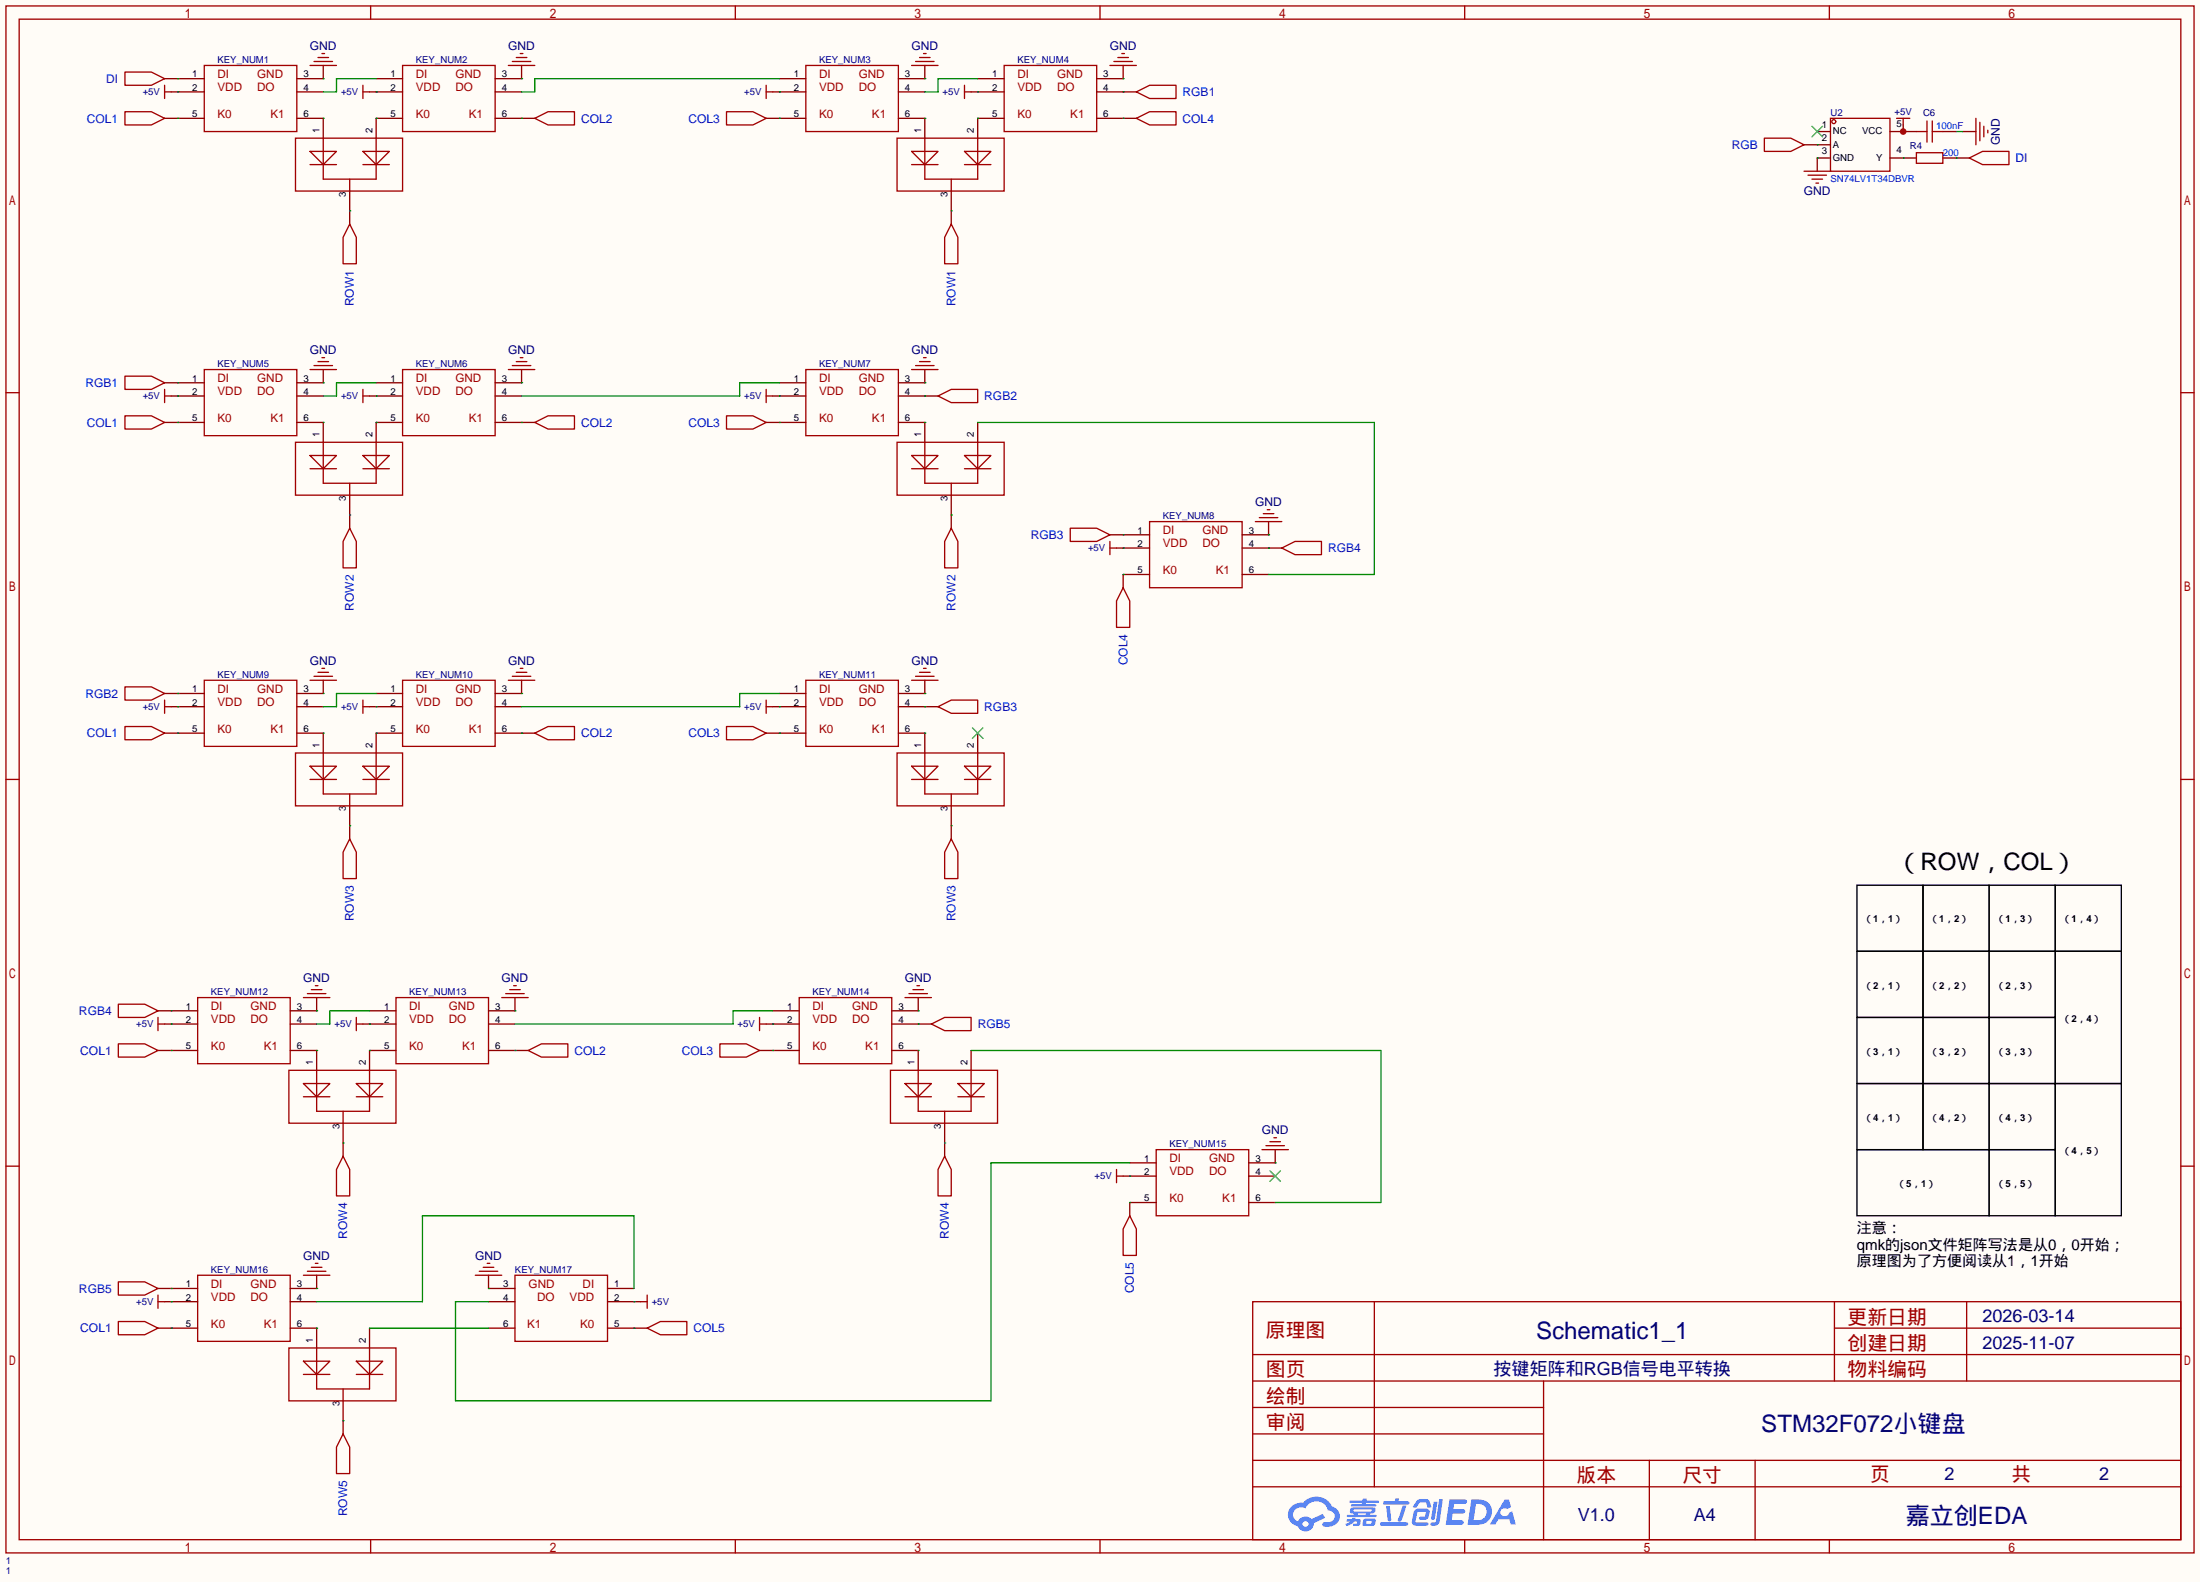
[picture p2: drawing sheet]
<svg xmlns="http://www.w3.org/2000/svg" width="423mm" height="304mm" viewBox="0 0 423 304" stroke-linecap="round" stroke-linejoin="round" font-family="sans-serif">
<path d="M0 0h422.7v303.9h-422.7z" fill="#fffcf7"/>
<g fill="none" stroke="#a10000" stroke-width=".25">
<path d="M1.1 1.1h420.4v297.2h-420.4zM3.7 3.7h415.3v292.1h-415.3zM71.2 1.1v2.6M141.3 1.1v2.6M211.3 1.1v2.6M281.4 1.1v2.6M351.5 1.1v2.6M1.1 75.4h2.6M419 75.4h2.5M1.1 149.7h2.6M419 149.7h2.5M1.1 224h2.6"/>
<path d="M419 224h2.5M240.7 250.1h178.3v45.7h-178.3zM264 250.1v35.5M352.4 250.1v15.2M352.4 255.1h66.6M377.8 250.1v15.2M240.7 270.4h55.8M240.7 265.3h178.3M240.7 275.5h55.8M240.7 260.2h178.3M296.5 265.3v30.5M71.2 295.8v2.5"/>
<path d="M141.3 295.8v2.5M211.3 295.8v2.5M240.7 285.6h178.3M240.7 280.5h178.3M281.4 295.8v2.5M316.9 280.5v15.3M337.2 280.5v15.3M351.5 295.8v2.5"/>
</g>
<g fill="#5487ff">
<path d="M278.5 288h2.1a.97 .97 0 0 1 1.3 .5 .53 .53 0 0 1-.7 .4h-1.8l-.2 1h1.9a.43 .43 0 0 1 .4 .5 .43 .43 0 0 1-.5 .4h-1.9l-.2 1.3h1.7a.45 .45 0 0 1 .6 .1 .45 .45 0 0 1-.2 .6l-3.3 .1z"/>
<path d="M289.1 288.1h.8l.4 1.4-.7 .4a.82 .82 0 0 0-1.2 .1 .82 .82 0 0 0 .1 1.1 .82 .82 0 0 0 1.1 0l.3-.5 .6-.3 .7 2.6h-1l-.2-1.1h-2.1l-.6 1.1h-1.1z"/>
<path d="M275.4 288.5h.8l-.5 3.2a.36 .36 0 0 1-.4 .3 .36 .36 0 0 1-.4-.3z"/>
<path d="M276.5 288h.7l-.6 4.3a1.13 1.13 0 0 1-1.8 .6l.2-.4 .7-.1 .2-.2z"/>
<path d="M272.2 288.3l.6-.3h1a.77 .77 0 0 1 .9 .5l.3 .9-.2 .2h-.5l-.3-.9-.2-.1h-1l-.7 1h-.6l-.1-.2z"/>
<path d="M271.8 290.2l.5-.4h1.7a.66 .66 0 0 1 .6 1l-.1 .4a.81 .81 0 0 1-.9 .8h-.7a.32 .32 0 0 1-.3-.4 .32 .32 0 0 1 .4-.3h.7l.2-.8h-1.6l-.3 1.9 2.1 .1a.32 .32 0 0 1 .3 .3 .32 .32 0 0 1-.3 .3h-2.3l-.5-.3-.1-.5z"/>
<path d="M265.2 292.4h5a.33 .33 0 0 1 .3 .4 .33 .33 0 0 1-.3 .3h-4.9l-.2-.2z"/>
<path d="M269.5 289.3h.7l-.6 2a1.04 1.04 0 0 1-.7 1l-.4-.3z"/>
<path d="M266.3 289.3h.7l.3 2.6a.34 .34 0 0 1-.3 .3 .34 .34 0 0 1-.4-.2z"/>
<path d="M265.8 288.4h2.2l.2-.6h.6l-.1 .6h1.8a.32 .32 0 0 1 .3 .3 .32 .32 0 0 1-.4 .3h-4.5l-.2-.1z"/>
<path d="M258.8 291.8h.9l.1-.2h.7l-.1 .2 .9 .1a.82 .82 0 0 1-.6 1.3h-.8v-.5l.8-.1v-.3h-.5l-.5 .4-1 .5-.2-.5 1-.4h-.8z"/>
<path d="M259.3 288.3h2.5v-.4h.8l-.1 .4h2.2l.2 .2-.2 .2h-2.3v.3h1.8l.2 .2-.2 .2h-4.5l-.2-.2 .1-.2h2l.1-.3h-2.3l-.1-.1z"/>
<path d="M282.7 288l-.8 4.9h1.7a2.47 2.47 0 0 0 2.9-1.7 2.47 2.47 0 0 0-1.4-3zM283.6 288.9a1.61 1.61 0 0 1 2 1.4 1.61 1.61 0 0 1-1.8 1.8h-.7z"/>
<path d="M259.5 289.8a.55 .55 0 0 0-.2 .7 .55 .55 0 0 0 .7 .2l.1 .3h-1.3v.4h5.5l.2-.1-.2-.3h-1.2l.2-.3a.7 .7 0 0 0 .8-.2 .7 .7 0 0 0 0-.9h-4.2zM260.1 290h3.3l.2 .1-.2 .3h-3.3l-.1-.2zM260.8 290.7h1.7l-.2 .3h-1.4z"/>
<path d="M262 291.9a1.05 1.05 0 0 0-.1 1.2 2.91 2.91 0 0 0 2.2-.1 .98 .98 0 0 0 0-1.2l-1.6-.1zM262.6 292.2h.8h.1v.3l-.2 .2h-.8z"/>
<path d="M248.2 289.4a2.23 2.23 0 0 0-.7 2.3 2.23 2.23 0 0 0 1.8 1.5 1.58 1.58 0 0 0 1.8 1 1.58 1.58 0 0 0 1.3-1.6l2.2-1-.5-.8-2.1 1a1.65 1.65 0 0 0-2.7 .5 1.45 1.45 0 0 1-.7-2 1.45 1.45 0 0 1 2-.6l.2 .1a2.3 2.3 0 0 1 2.3-1.4 2.3 2.3 0 0 1 2.1 1.8 1.12 1.12 0 0 1 1.2 1 1.12 1.12 0 0 1-1.1 1.2h-.7a.45 .45 0 0 0-.6 .4 .45 .45 0 0 0 .5 .5 2.21 2.21 0 0 0 2.2-.6 2.21 2.21 0 0 0 .5-2.2 2.13 2.13 0 0 0-1.3-1.1 3.3 3.3 0 0 0-5.6-.7l-1.1 .1zM250.3 292.8a.57 .57 0 0 1 1.1 0 .57 .57 0 0 1-1.1 0z"/>
</g>
<g fill="none" stroke="#a10000" stroke-width=".25">
<path d="M24 13.8h5.1l2.5 1.3-2.5 1.3h-5.1zM31.6 16.4v2.5M31.6 17.7h1.3M39.2 12.6h17.8v12.7h-17.8zM59.6 12.6h5M60.3 11.8h3.6M61.1 11h2M61.8 10.3h.6M69.7 17.7h1.3M69.7 16.4v2.5M77.3 12.6h17.8v12.7h-17.8zM97.7 12.6h5"/>
<path d="M98.4 11.8h3.6M99.2 11h2M99.9 10.3h.6M147.2 17.7h1.3M147.2 16.4v2.5M154.8 12.6h17.8v12.7h-17.8zM175.1 12.6h5.1M175.9 11.8h3.6M176.7 11h2M177.4 10.3h.5M185.3 17.7h1.3M185.3 16.4v2.5"/>
<path d="M192.9 12.6h17.8v12.7h-17.8zM213.2 12.6h5.1M214 11.8h3.6M214.8 11h2M215.5 10.3h.5M218.3 17.7l2.6-1.3h5v2.5h-5zM24 21.5h5.1l2.5 1.2-2.5 1.3h-5.1zM56.8 26.5h20.5v10.2h-20.5zM59.6 29.1h5l-2.5 2.5zM59.6 31.6h5M62.1 26.5v7.9h10.2v-7.9M67.2 34.4v2.3"/>
<path d="M69.7 29.1h5.1l-2.5 2.5zM69.7 31.6h5.1M102.7 22.7l2.6-1.2h5.1v2.5h-5.1zM139.6 21.5h5.1l2.5 1.2-2.5 1.3h-5.1zM172.3 26.5h20.6v10.2h-20.6zM175.1 29.1h5.1l-2.5 2.5zM175.1 31.6h5.1M177.7 26.5v7.9h10.1v-7.9M182.8 34.4v2.3M185.3 29.1h5.1l-2.6 2.5zM185.3 31.6h5.1M218.3 22.7l2.6-1.2h5v2.5h-5z"/>
<path d="M339 26.5h5l2.6 1.3-2.6 1.3h-5zM346.6 32.9h5.1M347.3 33.7h3.6M348.1 34.4h2M348.9 35.2h.5M351.7 22.7h11.4v10.2h-11.4zM364.4 22.7h2.5M365.6 22.7v1.3M368.2 29.3h5.1v2.1h-5.1zM368.2 25.3h2M370.2 23.2v4.1M371.2 23.2v4.1"/>
<path d="M371.2 25.3h2.1M378.3 30.4l2.6-1.3h5.1v2.5h-5.1zM379.6 22.7v5.1M380.4 23.5v3.6M381.1 24.3v2M381.9 25v.5M67.2 43.1l1.3 2.5v5.1h-2.6v-5.1zM182.8 43.1l1.2 2.5v5.1h-2.5v-5.1zM24 79.9h5.1l2.5 1.3-2.5 1.2h-5.1zM24 72.3h5.1l2.5 1.2-2.5 1.3h-5.1zM31.6 74.8v2.5M31.6 76.1h1.3"/>
<path d="M39.2 71h17.8v12.7h-17.8zM59.6 71h5M60.3 70.2h3.6M61.1 69.5h2M61.8 68.7h.6M69.7 74.8v2.5M69.7 76.1h1.3M77.3 71h17.8v12.7h-17.8zM97.7 71h5M98.4 70.2h3.6M99.2 69.5h2M99.9 68.7h.6"/>
<path d="M139.6 79.9h5.1l2.5 1.3-2.5 1.2h-5.1zM147.2 76.1h1.3M147.2 74.8v2.5M154.8 71h17.8v12.7h-17.8zM175.1 71h5.1M175.9 70.2h3.6M176.7 69.5h2M177.4 68.7h.5M180.2 76.1l2.6-1.3h5v2.5h-5zM56.8 85h20.5v10.1h-20.5zM59.6 87.5h5l-2.5 2.5zM59.6 90h5"/>
<path d="M62.1 85v7.8h10.2v-7.8M67.2 92.8v2.3M69.7 87.5h5.1l-2.5 2.5zM69.7 90h5.1M102.7 81.2l2.6-1.3h5.1v2.5h-5.1zM172.3 85h20.6v10.1h-20.6zM175.1 87.5h5.1l-2.5 2.5zM175.1 90h5.1M177.7 85v7.8h10.1v-7.8M182.8 92.8v2.3M185.3 87.5h5.1l-2.6 2.5zM185.3 90h5.1"/>
<path d="M241.9 99.4h3.6M242.7 98.7h2M243.5 97.9h.5M67.2 101.5l1.3 2.5v5.1h-2.6v-5.1zM182.8 101.5l1.2 2.5v5.1h-2.5v-5.1zM205.6 101.5h5.1l2.5 1.2-2.5 1.3h-5.1zM213.2 104v2.6M213.2 105.3h1.3M215.8 112.9l1.2 2.5v5.1h-2.5v-5.1zM220.9 100.2h17.7v12.7h-17.7zM241.2 100.2h5.1M246.3 105.3l2.5-1.3h5.1v2.6h-5.1z"/>
<path d="M24 139.6h5.1l2.5 1.2-2.5 1.3h-5.1zM24 132h5.1l2.5 1.2-2.5 1.3h-5.1zM31.6 134.5v2.5M31.6 135.8h1.3M39.2 130.7h17.8v12.7h-17.8zM59.6 130.7h5M60.3 129.9h3.6M61.1 129.2h2M61.8 128.4h.6M69.7 134.5v2.5M69.7 135.8h1.3M77.3 130.7h17.8v12.7h-17.8z"/>
<path d="M97.7 130.7h5M98.4 129.9h3.6M99.2 129.2h2M99.9 128.4h.6M139.6 139.6h5.1l2.5 1.2-2.5 1.3h-5.1zM147.2 134.5v2.5M147.2 135.8h1.3M154.8 130.7h17.8v12.7h-17.8zM175.1 130.7h5.1M175.9 129.9h3.6M176.7 129.2h2M177.4 128.4h.5"/>
<path d="M180.2 135.8l2.6-1.3h5v2.5h-5zM56.8 144.7h20.5v10.1h-20.5zM59.6 147.2h5l-2.5 2.5zM59.6 149.7h5M62.1 144.7v7.8h10.2v-7.8M67.2 152.5v2.3M69.7 147.2h5.1l-2.5 2.5zM69.7 149.7h5.1M102.7 140.8l2.6-1.2h5.1v2.5h-5.1zM172.3 144.7h20.6v10.1h-20.6zM175.1 147.2h5.1l-2.5 2.5zM175.1 149.7h5.1"/>
<path d="M177.7 144.7v7.8h10.1v-7.8M182.8 152.5v2.3M185.3 147.2h5.1l-2.6 2.5zM185.3 149.7h5.1M67.2 161.2l1.3 2.5v5.1h-2.6v-5.1zM182.8 161.2l1.2 2.5v5.1h-2.5v-5.1zM22.7 192.9h5.1l2.6 1.3-2.6 1.3h-5.1zM30.4 196.7h1.2M30.4 195.5v2.5M38 191.6h17.8v12.7h-17.8zM58.3 191.6h5.1M59.1 190.9h3.5"/>
<path d="M59.8 190.1h2M60.6 189.4h.5M68.5 195.5v2.5M68.5 196.7h1.2M76.1 191.6h17.8v12.7h-17.8zM96.4 191.6h5.1M97.2 190.9h3.5M97.9 190.1h2M98.7 189.4h.5M145.9 196.7h1.3M145.9 195.5v2.5M153.5 191.6h17.8v12.7h-17.8z"/>
<path d="M173.9 191.6h5M174.6 190.9h3.6M175.4 190.1h2M176.1 189.4h.6M178.9 196.7l2.6-1.2h5.1v2.5h-5.1zM22.7 200.5h5.1l2.6 1.3-2.6 1.3h-5.1zM55.5 205.6h20.6v10.2h-20.6zM58.3 208.2h5.1l-2.6 2.5zM58.3 210.7h5.1M60.8 205.6v7.9h10.2v-7.9M65.9 213.5v2.3M68.5 208.2h5l-2.5 2.5z"/>
<path d="M68.5 210.7h5M101.5 201.8l2.5-1.3h5.1v2.6h-5.1zM138.3 200.5h5.1l2.5 1.3-2.5 1.3h-5.1zM171.1 205.6h20.5v10.2h-20.5zM173.9 208.2h5l-2.5 2.5zM173.9 210.7h5M176.4 205.6v7.9h10.2v-7.9M181.5 213.5v2.3M184 208.2h5.1l-2.5 2.5zM184 210.7h5.1M244 219.3h2M244.7 218.6h.5"/>
<path d="M65.9 222.1l1.3 2.6v5h-2.6v-5zM181.5 222.1l1.3 2.6v5h-2.6v-5zM214.5 224.7v2.5M214.5 225.9h1.3M217 233.6l1.3 2.5v5.1h-2.5v-5.1zM222.1 220.9h17.8v12.7h-17.8zM242.4 220.9h5.1M243.2 220.1h3.6M22.7 253.9h5.1l2.6 1.2-2.6 1.3h-5.1zM22.7 246.3h5.1l2.6 1.2-2.6 1.3h-5.1zM30.4 250.1h1.2M30.4 248.8v2.5"/>
<path d="M38 245h17.8v12.7h-17.8zM55.5 259h20.6v10.1h-20.6zM58.3 245h5.1M59.1 244.2h3.5M59.8 243.5h2M60.6 242.7h.5M60.8 259v7.8h10.2v-7.8M91.3 245h5.1M92.1 244.2h3.5M92.8 243.5h2.1M93.6 242.7h.5M98.9 245h17.8v12.7h-17.8z"/>
<path d="M123.1 250.1h1.2M124.3 255.1l2.6-1.2h5.1v2.5h-5.1zM124.3 248.8v2.5M58.3 261.5h5.1l-2.6 2.5zM58.3 264h5.1M65.9 275.5l1.3 2.5v5.1h-2.6v-5.1zM65.9 266.8v2.3M68.5 261.5h5l-2.5 2.5zM68.5 264h5"/>
<circle cx="352.3" cy="23.4" r=".38"/>
</g>
<g fill="none" stroke="#870000" stroke-width=".25">
<path d="M31.6 15.1h7.6M32.9 17.7h6.3M57 17.7h5.1M62.1 12.6v2.5h-5.1M71 17.7h6.3M72.3 15.1h5M95.1 17.7h5.1M100.2 12.6v2.5h-5.1M148.5 17.7h6.3M149.7 15.1h5.1M172.6 17.7h5.1M177.7 12.6v2.5h-5.1"/>
<path d="M186.6 17.7h6.3M187.8 15.1h5.1M210.7 17.7h7.6M215.8 12.6v2.5h-5.1M31.6 22.7h7.6M57 22.7h5.1v3.8M67.2 36.7v6.4M77.3 22.7h-5v3.8M95.1 22.7h7.6M147.2 22.7h7.6M172.6 22.7h5.1v3.8M182.8 36.7v6.4"/>
<path d="M192.9 22.7h-5.1v3.8M210.7 22.7h7.6M346.6 27.8h5.1M349.1 25.3h2.6M351.7 30.4h-2.6v2.5M363.1 30.4h5.1M363.1 25.3h5.1M365.6 24v1.3M373.3 30.4h5M373.3 25.3h2.5M377.1 25.3h2.5M31.6 73.5h7.6"/>
<path d="M32.9 76.1h6.3M57 76.1h5.1M62.1 71v2.5h-5.1M71 76.1h6.3M72.3 73.5h5M95.1 76.1h5.1M100.2 71v2.5h-5.1M148.5 76.1h6.3M149.7 73.5h5.1M172.6 76.1h7.6M177.7 71v2.5h-5.1M31.6 81.2h7.6"/>
<path d="M57 81.2h5.1v3.8M67.2 95.1v6.4M77.3 81.2h-5v3.8M95.1 81.2h7.6M147.2 81.2h7.6M172.6 81.2h5.1v3.8M182.8 95.1v6.4M187.8 81.2v3.8M213.2 102.7h7.7M214.5 105.3h6.4M220.9 110.4h-5.1v2.5M238.6 105.3h7.7"/>
<path d="M238.6 110.4h5.1M243.7 100.2v2.5h-5.1M31.6 133.2h7.6M32.9 135.8h6.3M57 135.8h5.1M62.1 130.7v2.5h-5.1M71 135.8h6.3M72.3 133.2h5M95.1 135.8h5.1M100.2 130.7v2.5h-5.1M148.5 135.8h6.3M149.7 133.2h5.1"/>
<path d="M172.6 135.8h7.6M177.7 130.7v2.5h-5.1M31.6 140.8h7.6M57 140.8h5.1v3.9M67.2 154.8v6.4M77.3 140.8h-5v3.9M95.1 140.8h7.6M147.2 140.8h7.6M172.6 140.8h5.1v3.9M182.8 154.8v6.4M187.8 140.8v3.9M30.4 194.2h7.6"/>
<path d="M31.6 196.7h6.4M55.8 196.7h5M60.8 191.6v2.6h-5M69.7 196.7h6.4M71 194.2h5.1M93.9 196.7h5M98.9 191.6v2.6h-5M147.2 196.7h6.3M148.5 194.2h5M171.3 196.7h7.6M176.4 191.6v2.6h-5.1M30.4 201.8h7.6"/>
<path d="M55.8 201.8h5v3.8M65.9 215.8v6.3M76.1 201.8h-5.1v3.8M93.9 201.8h7.6M145.9 201.8h7.6M171.3 201.8h5.1v3.8M181.5 215.8v6.3M186.6 201.8v3.8M215.8 225.9h6.3M217 223.4h5.1M222.1 231h-5.1v2.6M239.9 225.9h5.1"/>
<path d="M239.9 231h5.1M245 220.9v2.5h-5.1M30.4 247.5h7.6M30.4 255.1h7.6M31.6 250.1h6.4M55.8 255.1h5v3.9M55.8 250.1h5M60.8 245v2.5h-5M71 255.1v3.9M93.9 245v2.5h5M93.9 250.1h5M93.9 255.1h5"/>
<path d="M116.7 247.5h5.1M116.7 250.1h6.4M116.7 255.1h7.6M65.9 269.1v6.4"/>
</g>
<g fill="none" stroke="#008700" stroke-width=".25">
<path d="M34.2 15.1h.1M34.2 17.7h.1M62.1 15.1h.1M72.3 17.7h.1M72.3 15.1h-7.7v2.6h-2.5M100.2 15.1h.1M149.7 17.7h.1M149.7 15.1h-47v2.6h-2.5M177.7 15.1h.1M187.8 17.7h.1M187.8 15.1h-7.6v2.6h-2.5M215.8 15.1h.1"/>
<path d="M215.8 17.7h.1M34.2 22.7h.1M62.1 22.7h.1M72.3 22.7h.1M100.2 22.7h.1M149.7 22.7h.1M177.7 22.7h.1M187.8 22.7h.1M215.8 22.7h.1M365.6 25.3h.1M375.8 30.4h.1M375.8 25.3h1.3"/>
<path d="M67.2 40.5h.1M182.8 40.5h.1M34.2 76.1h.1M34.2 73.5h.1M62.1 73.5h.1M72.3 76.1h.1M72.3 73.5h-7.7v2.6h-2.5M100.2 73.5h.1M149.7 76.1h.1M149.7 73.5h-7.6v2.6h-41.9M177.7 73.5h.1M177.7 76.1h.1"/>
<path d="M34.2 81.2h.1M62.1 81.2h.1M67.2 98.9h.1M72.3 81.2h.1M100.2 81.2h.1M149.7 81.2h.1M177.7 81.2h.1M182.8 98.9h.1M187.8 81.2h76.2v29.2h-20.3M215.8 110.4h.1M215.8 105.3h.1M215.8 102.7h.1"/>
<path d="M243.7 102.7h.1M243.7 105.3h.1M34.2 135.8h.1M34.2 133.2h.1M62.1 133.2h.1M72.3 135.8h.1M72.3 133.2h-7.7v2.6h-2.5M100.2 133.2h.1M149.7 135.8h.1M149.7 133.2h-7.6v2.6h-41.9M177.7 133.2h.1M177.7 135.8h.1"/>
<path d="M34.2 140.8h.1M62.1 140.8h.1M67.2 158.6h.1M72.3 140.8h.1M100.2 140.8h.1M149.7 140.8h.1M177.7 140.8h.1M182.8 158.6h.1M32.9 196.7h.1M32.9 194.2h.1M60.8 194.2h.1M71 196.7h.1"/>
<path d="M71 194.2h-7.6v2.5h-2.6M98.9 194.2h.1M148.5 196.7h.1M148.5 194.2h-7.7v2.5h-41.9M176.4 194.2h.1M176.4 196.7h.1M32.9 201.8h.1M60.8 201.8h.1M65.9 219.6h.1M71 201.8h.1M98.9 201.8h.1M148.5 201.8h.1"/>
<path d="M176.4 201.8h.1M181.5 219.6h.1M186.6 201.8h78.7v29.2h-20.3M217 231h.1M217 225.9h.1M217 223.4h-26.6v45.7h-102.9v-19h6.4M245 223.4h.1M32.9 255.1h.1M32.9 250.1h.1M32.9 247.5h.1M60.8 255.1h.1M60.8 247.5h.1"/>
<path d="M93.9 247.5h.1M121.8 250.1h.1M121.8 247.5v-13.9h-40.6v16.5h-20.4M65.9 272.9h.1"/>
</g>
<path d="M348.1 24.3l2 2M350.1 24.3l-2 2M186.8 139.8l2 2.1M188.8 139.8l-2 2.1M244 224.9l2 2M246 224.9l-2 2" fill="none" stroke="#3c3" stroke-width=".25"/>
<g fill="none" stroke="#000" stroke-width=".25">
<path d="M356.7 170.1h12.7v12.7h-12.7zM369.4 170.1h12.7v12.7h-12.7zM382.1 170.1h12.7v12.7h-12.7zM394.8 170.1h12.7v12.7h-12.7zM356.7 182.8h12.7v12.7h-12.7zM356.7 195.5h12.7v12.7h-12.7zM369.4 182.8h12.7v12.7h-12.7zM369.4 195.5h12.7v12.7h-12.7zM382.1 182.8h12.7v12.7h-12.7zM382.1 195.5h12.7v12.7h-12.7zM394.8 182.8h12.7v25.4h-12.7zM356.7 208.2h12.7v12.7h-12.7z"/>
<path d="M369.4 208.2h12.7v12.7h-12.7zM382.1 208.2h12.7v12.7h-12.7zM394.8 208.2h12.7v25.4h-12.7zM356.7 220.9h25.4v12.7h-25.4zM382.1 220.9h12.7v12.7h-12.7z"/>
</g>
<circle cx="365.6" cy="25.3" r=".63" fill="#c00"/>
<path d="M349.1 27.8h.1M349.1 30.4h.1M365.6 30.4h.1M71 255.1h22.9M121.8 255.1h.1" fill="none" stroke="#008700" stroke-width=".25"/>
<text font-size="4.6" x="364.4" y="167.1">（ROW，COL）</text>
<g font-size="4.6" fill="#000080">
<text x="295.1" y="257.2">Schematic1_1</text>
<text x="338.4" y="275">STM32F072小键盘</text>
<text x="366.2" y="292.8">嘉立创EDA</text>
</g>
<g font-size="3.8" fill="#a00000">
<text x="243.2" y="256.8">原理图</text>
<text x="355" y="254.3">更新日期</text>
<text x="355" y="259.3">创建日期</text>
<text x="243.2" y="269.5">绘制</text>
<text x="243.2" y="264.4">图页</text>
<text x="355" y="264.4">物料编码</text>
<text x="243.2" y="274.6">审阅</text>
<text x="302.9" y="284.7">版本</text>
<text x="323.2" y="284.7">尺寸</text>
<text x="359.3" y="284.5">页</text>
<text x="386.5" y="284.5">共</text>
</g>
<g font-size="3.5" fill="#000080">
<text x="380.9" y="254">2026-03-14</text>
<text x="380.9" y="259.1">2025-11-07</text>
<text x="286.9" y="264.2">按键矩阵和RGB信号电平转换</text>
<text x="373.6" y="284.3">2</text>
<text x="403.3" y="284.3">2</text>
<text x="303.1" y="292.1">V1.0</text>
<text x="325.4" y="292.1">A4</text>
</g>
<g font-size="2.9">
<text x="356.7" y="236.9">注意：</text>
<text x="356.7" y="240.1">qmk的json文件矩阵写法是从0，0开始；</text>
<text x="356.7" y="243.3">原理图为了方便阅读从1，1开始</text>
</g>
<g font-size="2.3" fill="#000080">
<text x="59.5" y="9.6">GND</text>
<text x="97.6" y="9.6">GND</text>
<text x="175.1" y="9.6">GND</text>
<text x="213.2" y="9.6">GND</text>
<text x="384.2" y="27.8" transform="rotate(-90 384.2 27.8)">GND</text>
<text x="346.6" y="37.5">GND</text>
<text x="59.5" y="68">GND</text>
<text x="97.6" y="68">GND</text>
<text x="175.1" y="68">GND</text>
<text x="241.1" y="97.2">GND</text>
<text x="59.5" y="127.7">GND</text>
<text x="97.6" y="127.7">GND</text>
<text x="175.1" y="127.7">GND</text>
<text x="58.3" y="188.6">GND</text>
<text x="96.4" y="188.6">GND</text>
<text x="173.8" y="188.6">GND</text>
<text x="242.4" y="217.9">GND</text>
<text x="58.3" y="242">GND</text>
<text x="91.3" y="242">GND</text>
</g>
<g font-size="2.3" fill="#00f">
<text x="20.4" y="15.9">DI</text>
<text x="16.7" y="23.5">COL1</text>
<text x="111.6" y="23.5">COL2</text>
<text x="132.3" y="23.5">COL3</text>
<text x="227.2" y="23.5">COL4</text>
<text x="227.2" y="18.5">RGB1</text>
<text x="332.7" y="28.6">RGB</text>
<text x="387.2" y="31.2">DI</text>
<text x="68" y="58.9" transform="rotate(-90 68 58.9)">ROW1</text>
<text x="183.6" y="58.9" transform="rotate(-90 183.6 58.9)">ROW1</text>
<text x="16.4" y="74.3">RGB1</text>
<text x="189.1" y="76.9">RGB2</text>
<text x="16.7" y="82">COL1</text>
<text x="111.6" y="82">COL2</text>
<text x="132.3" y="82">COL3</text>
<text x="198.1" y="103.6">RGB3</text>
<text x="255.1" y="106.1">RGB4</text>
<text x="68" y="117.3" transform="rotate(-90 68 117.3)">ROW2</text>
<text x="183.6" y="117.3" transform="rotate(-90 183.6 117.3)">ROW2</text>
<text x="216.6" y="127.8" transform="rotate(-90 216.6 127.8)">COL4</text>
<text x="16.4" y="134">RGB2</text>
<text x="189.1" y="136.6">RGB3</text>
<text x="16.7" y="141.7">COL1</text>
<text x="111.6" y="141.7">COL2</text>
<text x="132.3" y="141.7">COL3</text>
<text x="68" y="177" transform="rotate(-90 68 177)">ROW3</text>
<text x="183.6" y="177" transform="rotate(-90 183.6 177)">ROW3</text>
<text x="15.2" y="195">RGB4</text>
<text x="187.8" y="197.5">RGB5</text>
<text x="15.4" y="202.6">COL1</text>
<text x="110.4" y="202.6">COL2</text>
<text x="131" y="202.6">COL3</text>
<text x="66.7" y="237.9" transform="rotate(-90 66.7 237.9)">ROW4</text>
<text x="182.3" y="237.9" transform="rotate(-90 182.3 237.9)">ROW4</text>
<text x="15.2" y="248.3">RGB5</text>
<text x="217.9" y="248.5" transform="rotate(-90 217.9 248.5)">COL5</text>
<text x="15.4" y="256">COL1</text>
<text x="133.2" y="256">COL5</text>
<text x="66.7" y="291.3" transform="rotate(-90 66.7 291.3)">ROW5</text>
</g>
<g font-size="2.2" fill="#a00000">
<text x="41.8" y="15">DI</text>
<text x="41.8" y="17.5">VDD</text>
<text x="49.4" y="17.5">DO</text>
<text x="49.4" y="15">GND</text>
<text x="79.9" y="15">DI</text>
<text x="79.9" y="17.5">VDD</text>
<text x="87.5" y="17.5">DO</text>
<text x="87.5" y="15">GND</text>
<text x="157.4" y="15">DI</text>
<text x="157.4" y="17.5">VDD</text>
<text x="165" y="17.5">DO</text>
<text x="165" y="15">GND</text>
<text x="195.5" y="15">DI</text>
<text x="195.5" y="17.5">VDD</text>
<text x="203.1" y="17.5">DO</text>
<text x="203.1" y="15">GND</text>
<text x="41.8" y="22.6">K0</text>
<text x="51.9" y="22.6">K1</text>
<text x="79.9" y="22.6">K0</text>
<text x="90" y="22.6">K1</text>
<text x="157.4" y="22.6">K0</text>
<text x="167.5" y="22.6">K1</text>
<text x="195.5" y="22.6">K0</text>
<text x="205.6" y="22.6">K1</text>
<text x="41.8" y="73.4">DI</text>
<text x="41.8" y="76">VDD</text>
<text x="49.4" y="76">DO</text>
<text x="49.4" y="73.4">GND</text>
<text x="79.9" y="73.4">DI</text>
<text x="79.9" y="76">VDD</text>
<text x="87.5" y="76">DO</text>
<text x="87.5" y="73.4">GND</text>
<text x="157.4" y="73.4">DI</text>
<text x="157.4" y="76">VDD</text>
<text x="165" y="76">DO</text>
<text x="165" y="73.4">GND</text>
<text x="41.8" y="81">K0</text>
<text x="51.9" y="81">K1</text>
<text x="79.9" y="81">K0</text>
<text x="90" y="81">K1</text>
<text x="157.4" y="81">K0</text>
<text x="167.5" y="81">K1</text>
<text x="223.4" y="102.6">DI</text>
<text x="223.4" y="105.2">VDD</text>
<text x="231" y="105.2">DO</text>
<text x="231" y="102.6">GND</text>
<text x="223.4" y="110.2">K0</text>
<text x="233.6" y="110.2">K1</text>
<text x="41.8" y="133.1">DI</text>
<text x="41.8" y="135.6">VDD</text>
<text x="49.4" y="135.6">DO</text>
<text x="49.4" y="133.1">GND</text>
<text x="79.9" y="133.1">DI</text>
<text x="79.9" y="135.6">VDD</text>
<text x="87.5" y="135.6">DO</text>
<text x="87.5" y="133.1">GND</text>
<text x="157.4" y="133.1">DI</text>
<text x="157.4" y="135.6">VDD</text>
<text x="165" y="135.6">DO</text>
<text x="165" y="133.1">GND</text>
<text x="41.8" y="140.7">K0</text>
<text x="51.9" y="140.7">K1</text>
<text x="79.9" y="140.7">K0</text>
<text x="90" y="140.7">K1</text>
<text x="157.4" y="140.7">K0</text>
<text x="167.5" y="140.7">K1</text>
<text x="40.5" y="194.1">DI</text>
<text x="40.5" y="196.6">VDD</text>
<text x="48.1" y="196.6">DO</text>
<text x="48.1" y="194.1">GND</text>
<text x="78.6" y="194.1">DI</text>
<text x="78.6" y="196.6">VDD</text>
<text x="86.2" y="196.6">DO</text>
<text x="86.2" y="194.1">GND</text>
<text x="156.1" y="194.1">DI</text>
<text x="156.1" y="196.6">VDD</text>
<text x="163.7" y="196.6">DO</text>
<text x="163.7" y="194.1">GND</text>
<text x="40.5" y="201.7">K0</text>
<text x="50.7" y="201.7">K1</text>
<text x="78.6" y="201.7">K0</text>
<text x="88.8" y="201.7">K1</text>
<text x="156.1" y="201.7">K0</text>
<text x="166.2" y="201.7">K1</text>
<text x="224.7" y="223.3">DI</text>
<text x="224.7" y="225.8">VDD</text>
<text x="232.3" y="225.8">DO</text>
<text x="232.3" y="223.3">GND</text>
<text x="224.7" y="230.9">K0</text>
<text x="234.8" y="230.9">K1</text>
<text x="40.5" y="247.4">DI</text>
<text x="40.5" y="249.9">VDD</text>
<text x="48.1" y="249.9">DO</text>
<text x="48.1" y="247.4">GND</text>
<text x="101.6" y="247.4">GND</text>
<text x="103.2" y="249.9">DO</text>
<text x="109.4" y="249.9">VDD</text>
<text x="111.9" y="247.4">DI</text>
<text x="40.5" y="255">K0</text>
<text x="50.7" y="255">K1</text>
<text x="101.3" y="255">K1</text>
<text x="111.4" y="255">K0</text>
</g>
<g font-size="1.8">
<text x="36.9" y="14.9">1</text>
<text x="36.9" y="17.4">2</text>
<text x="58.3" y="14.9">3</text>
<text x="58.3" y="17.4">4</text>
<text x="75" y="14.9">1</text>
<text x="75" y="17.4">2</text>
<text x="96.4" y="14.9">3</text>
<text x="96.4" y="17.4">4</text>
<text x="152.5" y="14.9">1</text>
<text x="152.5" y="17.4">2</text>
<text x="173.9" y="14.9">3</text>
<text x="173.9" y="17.4">4</text>
<text x="190.6" y="14.9">1</text>
<text x="190.6" y="17.4">2</text>
<text x="212" y="14.9">3</text>
<text x="212" y="17.4">4</text>
<text x="36.9" y="22.5">5</text>
<text x="58.3" y="22.5">6</text>
<text x="75" y="22.5">5</text>
<text x="96.4" y="22.5">6</text>
<text x="152.5" y="22.5">5</text>
<text x="173.9" y="22.5">6</text>
<text x="190.6" y="22.5">5</text>
<text x="212" y="22.5">6</text>
<text x="61.4" y="25.5" transform="rotate(-90 61.4 25.5)">1</text>
<text x="71.5" y="25.5" transform="rotate(-90 71.5 25.5)">2</text>
<text x="177" y="25.5" transform="rotate(-90 177 25.5)">1</text>
<text x="187.1" y="25.5" transform="rotate(-90 187.1 25.5)">2</text>
<text x="350" y="24.6">1</text>
<text x="350" y="27.1">2</text>
<text x="350" y="29.6">3</text>
<text x="352.1" y="25.8">NC</text>
<text x="352.1" y="28.4">A</text>
<text x="357.8" y="25.8">VCC</text>
<text x="364.4" y="29.4">4</text>
<text x="364.4" y="24.3">5</text>
<text x="352.1" y="30.9">GND</text>
<text x="360.4" y="30.9">Y</text>
<text x="66.5" y="37.8" transform="rotate(-90 66.5 37.8)">3</text>
<text x="182" y="37.8" transform="rotate(-90 182 37.8)">3</text>
<text x="36.9" y="73.3">1</text>
<text x="36.9" y="75.8">2</text>
<text x="58.3" y="73.3">3</text>
<text x="58.3" y="75.8">4</text>
<text x="75" y="73.3">1</text>
<text x="75" y="75.8">2</text>
<text x="96.4" y="73.3">3</text>
<text x="96.4" y="75.8">4</text>
<text x="152.5" y="73.3">1</text>
<text x="152.5" y="75.8">2</text>
<text x="173.9" y="73.3">3</text>
<text x="173.9" y="75.8">4</text>
<text x="36.9" y="80.9">5</text>
<text x="58.3" y="80.9">6</text>
<text x="61.4" y="84" transform="rotate(-90 61.4 84)">1</text>
<text x="71.5" y="84" transform="rotate(-90 71.5 84)">2</text>
<text x="75" y="80.9">5</text>
<text x="96.4" y="80.9">6</text>
<text x="152.5" y="80.9">5</text>
<text x="173.9" y="80.9">6</text>
<text x="177" y="84" transform="rotate(-90 177 84)">1</text>
<text x="187.1" y="84" transform="rotate(-90 187.1 84)">2</text>
<text x="66.5" y="96.2" transform="rotate(-90 66.5 96.2)">3</text>
<text x="182" y="96.2" transform="rotate(-90 182 96.2)">3</text>
<text x="218.6" y="102.5">1</text>
<text x="218.6" y="105.1">2</text>
<text x="239.9" y="102.5">3</text>
<text x="239.9" y="105.1">4</text>
<text x="218.6" y="110.1">5</text>
<text x="239.9" y="110.1">6</text>
<text x="36.9" y="133">1</text>
<text x="36.9" y="135.5">2</text>
<text x="58.3" y="133">3</text>
<text x="58.3" y="135.5">4</text>
<text x="75" y="133">1</text>
<text x="75" y="135.5">2</text>
<text x="96.4" y="133">3</text>
<text x="96.4" y="135.5">4</text>
<text x="152.5" y="133">1</text>
<text x="152.5" y="135.5">2</text>
<text x="173.9" y="133">3</text>
<text x="173.9" y="135.5">4</text>
<text x="36.9" y="140.6">5</text>
<text x="58.3" y="140.6">6</text>
<text x="61.4" y="143.7" transform="rotate(-90 61.4 143.7)">1</text>
<text x="71.5" y="143.7" transform="rotate(-90 71.5 143.7)">2</text>
<text x="75" y="140.6">5</text>
<text x="96.4" y="140.6">6</text>
<text x="152.5" y="140.6">5</text>
<text x="173.9" y="140.6">6</text>
<text x="177" y="143.7" transform="rotate(-90 177 143.7)">1</text>
<text x="187.1" y="143.7" transform="rotate(-90 187.1 143.7)">2</text>
<text x="66.5" y="155.9" transform="rotate(-90 66.5 155.9)">3</text>
<text x="182" y="155.9" transform="rotate(-90 182 155.9)">3</text>
<text x="358" y="177.2">（1，1）</text>
<text x="370.7" y="177.2">（1，2）</text>
<text x="383.4" y="177.2">（1，3）</text>
<text x="396.1" y="177.2">（1，4）</text>
<text x="358" y="189.9">（2，1）</text>
<text x="370.7" y="189.9">（2，2）</text>
<text x="383.4" y="189.9">（2，3）</text>
<text x="35.7" y="194">1</text>
<text x="35.7" y="196.5">2</text>
<text x="57" y="194">3</text>
<text x="57" y="196.5">4</text>
<text x="73.8" y="194">1</text>
<text x="73.8" y="196.5">2</text>
<text x="95.1" y="194">3</text>
<text x="95.1" y="196.5">4</text>
<text x="151.2" y="194">1</text>
<text x="151.2" y="196.5">2</text>
<text x="172.6" y="194">3</text>
<text x="172.6" y="196.5">4</text>
<text x="396.1" y="196.3">（2，4）</text>
<text x="35.7" y="201.6">5</text>
<text x="57" y="201.6">6</text>
<text x="73.8" y="201.6">5</text>
<text x="95.1" y="201.6">6</text>
<text x="151.2" y="201.6">5</text>
<text x="172.6" y="201.6">6</text>
<text x="358" y="202.6">（3，1）</text>
<text x="370.7" y="202.6">（3，2）</text>
<text x="383.4" y="202.6">（3，3）</text>
<text x="60.1" y="204.6" transform="rotate(-90 60.1 204.6)">1</text>
<text x="70.3" y="204.6" transform="rotate(-90 70.3 204.6)">2</text>
<text x="175.7" y="204.6" transform="rotate(-90 175.7 204.6)">1</text>
<text x="185.8" y="204.6" transform="rotate(-90 185.8 204.6)">2</text>
<text x="358" y="215.3">（4，1）</text>
<text x="370.7" y="215.3">（4，2）</text>
<text x="383.4" y="215.3">（4，3）</text>
<text x="65.2" y="216.8" transform="rotate(-90 65.2 216.8)">3</text>
<text x="180.8" y="216.8" transform="rotate(-90 180.8 216.8)">3</text>
<text x="396.1" y="221.7">（4，5）</text>
<text x="219.8" y="223.2">1</text>
<text x="219.8" y="225.7">2</text>
<text x="241.2" y="223.2">3</text>
<text x="241.2" y="225.7">4</text>
<text x="219.8" y="230.8">5</text>
<text x="241.2" y="230.8">6</text>
<text x="364.4" y="228">（5，1）</text>
<text x="383.4" y="228">（5，5）</text>
<text x="35.7" y="247.3">1</text>
<text x="35.7" y="249.8">2</text>
<text x="57" y="247.3">3</text>
<text x="57" y="249.8">4</text>
<text x="96.6" y="247.3">3</text>
<text x="96.6" y="249.8">4</text>
<text x="118" y="247.3">1</text>
<text x="118" y="249.8">2</text>
<text x="35.7" y="254.9">5</text>
<text x="57" y="254.9">6</text>
<text x="60.1" y="258" transform="rotate(-90 60.1 258)">1</text>
<text x="70.3" y="258" transform="rotate(-90 70.3 258)">2</text>
<text x="96.6" y="254.9">6</text>
<text x="118" y="254.9">5</text>
<text x="65.2" y="270.2" transform="rotate(-90 65.2 270.2)">3</text>
</g>
<g font-size="1.8" fill="#000080">
<text x="41.8" y="12.1">KEY_NUM1</text>
<text x="79.9" y="12.1">KEY_NUM2</text>
<text x="157.4" y="12.1">KEY_NUM3</text>
<text x="195.5" y="12.1">KEY_NUM4</text>
<text x="27.4" y="18.2">+5V</text>
<text x="65.5" y="18.2">+5V</text>
<text x="143" y="18.2">+5V</text>
<text x="181.1" y="18.2">+5V</text>
<text x="351.7" y="22.3">U2</text>
<text x="364" y="22">+5V</text>
<text x="369.4" y="22.3">C6</text>
<text x="366.9" y="28.6">R4</text>
<text x="41.8" y="70.5">KEY_NUM5</text>
<text x="79.9" y="70.5">KEY_NUM6</text>
<text x="157.4" y="70.5">KEY_NUM7</text>
<text x="27.4" y="76.6">+5V</text>
<text x="65.5" y="76.6">+5V</text>
<text x="143" y="76.6">+5V</text>
<text x="223.4" y="99.7">KEY_NUM8</text>
<text x="209" y="105.8">+5V</text>
<text x="41.8" y="130.2">KEY_NUM9</text>
<text x="79.9" y="130.2">KEY_NUM10</text>
<text x="157.4" y="130.2">KEY_NUM11</text>
<text x="27.4" y="136.3">+5V</text>
<text x="65.5" y="136.3">+5V</text>
<text x="143" y="136.3">+5V</text>
<text x="40.5" y="191.2">KEY_NUM12</text>
<text x="78.6" y="191.2">KEY_NUM13</text>
<text x="156.1" y="191.2">KEY_NUM14</text>
<text x="26.1" y="197.3">+5V</text>
<text x="64.2" y="197.3">+5V</text>
<text x="141.7" y="197.3">+5V</text>
<text x="224.7" y="220.4">KEY_NUM15</text>
<text x="210.3" y="226.5">+5V</text>
<text x="40.5" y="244.5">KEY_NUM16</text>
<text x="98.9" y="244.5">KEY_NUM17</text>
<text x="26.1" y="250.6">+5V</text>
<text x="125.2" y="250.6">+5V</text>
<text x="1.1" y="300.4">1</text>
<text x="1.1" y="302.4">1</text>
</g>
<g font-size="1.8" fill="#00f">
<text x="372" y="24.8">100nF</text>
<text x="373.3" y="29.9">200</text>
<text x="351.7" y="35">SN74LV1T34DBVR</text>
</g>
</svg>
